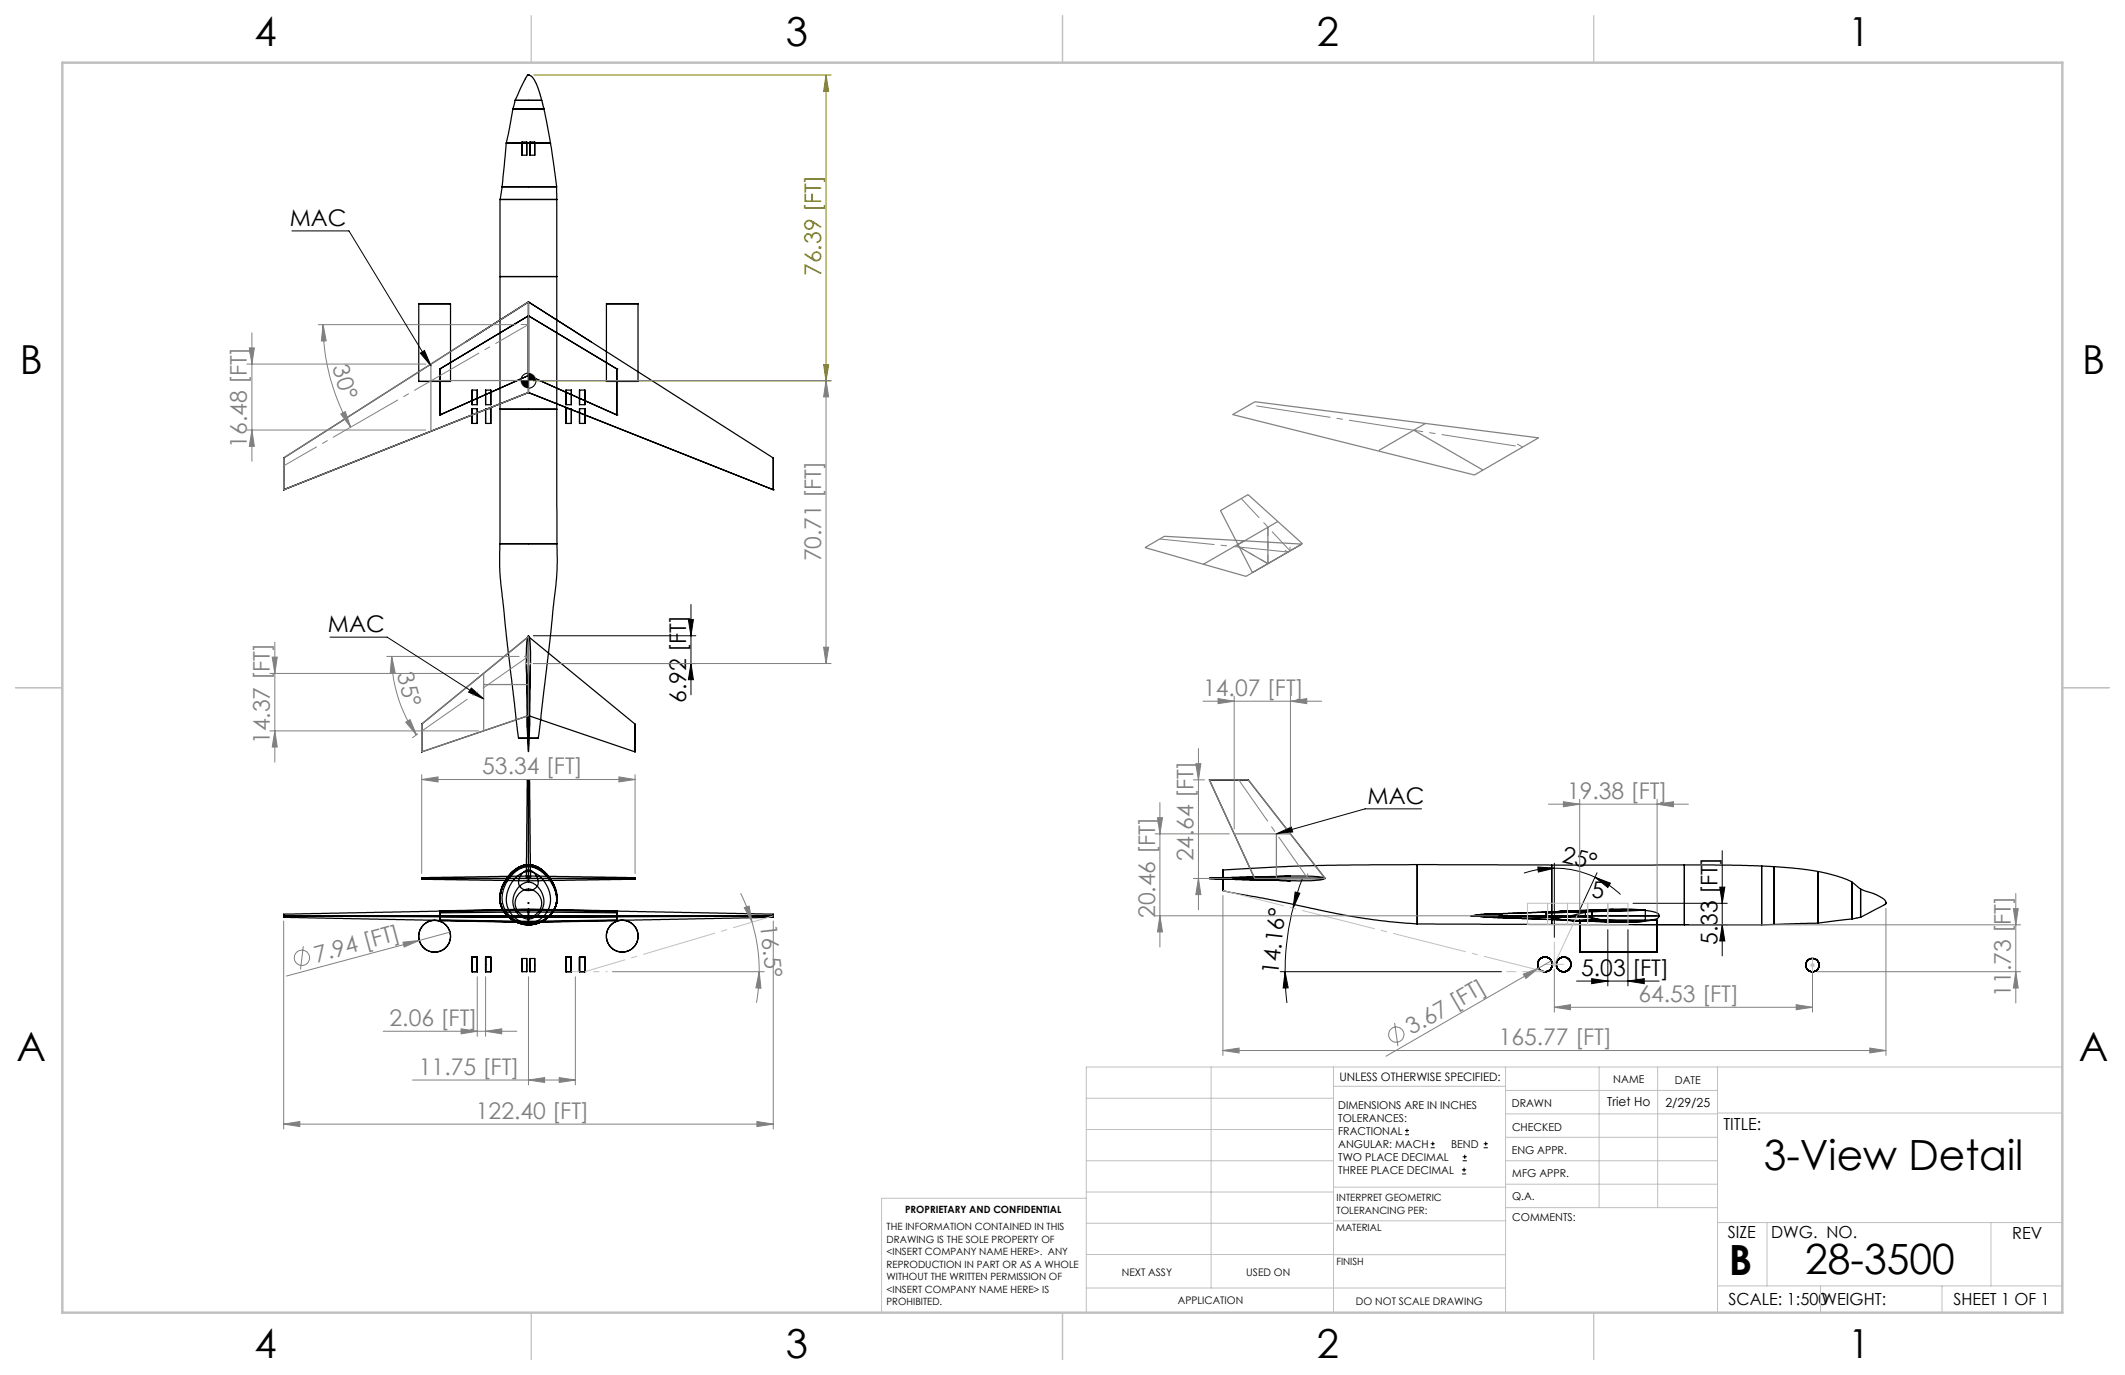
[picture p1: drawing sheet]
<svg xmlns="http://www.w3.org/2000/svg" width="432mm" height="279mm" viewBox="0 0 432 279" stroke-linecap="round" stroke-linejoin="round" font-family="sans-serif">
<g fill="none" stroke="#000" stroke-width=".25">
<path d="M107.3 15.2h.2zM107.4 15.2l-.5 .6-2.2 4.5-.5 2-1 5.5a17.8 17.8 0 0 0-.6 4.7l-.7 6.6a19.7 19.7 0 0 0-.3 5.8l-.1 70.5 1.4 13.7 2.5 20.9M107.4 15.2l.8 .5 .9 1.5 1.4 4.9 1.5 7.8 1.1 7.9v1.5l.1 76.4-1.4 14.4-2.4 19.9M102 38h11.1zM102.9 29.1h9zM104.2 22.2h6.3zM104.7 20.4h5.4zM106.1 28.9v2.6zM106.1 31.5h.9M106.1 28.9h.9M107 28.9v2.6zM107.7 28.9v2.6z"/>
<path d="M107.7 31.5h1M107.7 28.9h1M108.7 28.9v2.6zM101.6 40.5h11.5zM101.6 56.2h11.5zM85.1 77.5h6.4zM85.1 61.7h6.4zM85.1 61.7v15.8M89.4 75h.1M89.4 75v9.3M91.5 61.7v15.8M95.9 79.3v2.9z"/>
<path d="M95.9 79.3h1.1M97 79.3v2.9zM98.7 79.3v2.9zM98.7 79.3h1M99.7 79.3v2.9zM107.4 79.8h.1M107.4 64.2h.1M107.4 76.3h.1M107.4 61.3l-12.7 8.2M107.4 61.3l12.7 8.2M107.4 61.3v18.5M107.4 64.2v12.1"/>
<path d="M107.4 61.3l49.7 31.8M107.4 79.8l-49.8 19.7M107.4 79.8l49.7 19.7M107.4 61.3l-49.8 31.8M107.4 64.2l-18 10.8M107.4 64.2l17.9 10.8M107.4 76.3l17.9 8M107.4 76.3l-18 8M115 79.3v2.9zM115 79.3h1.1M116.1 79.3v2.9zM117.8 79.3v2.9z"/>
<path d="M117.8 79.3h1.1M118.9 79.3v2.9zM123.2 77.5h6.4zM123.2 61.7h6.4zM123.2 61.7v15.8M125.3 75h.1M125.3 75v9.3M129.6 61.7v15.8M57.6 99.5h.1M57.6 93.1v6.4M89.4 84.3h.1M95.9 83v3z"/>
<path d="M95.9 82.2h1.1M95.9 86h1.1M95.9 83h1.1M97 83v3zM98.7 83v3zM98.7 82.2h1M98.7 86h1M98.7 83h1M99.7 83v3zM101.6 83.1h11.5zM115 83v3zM115 82.2h1.1"/>
<path d="M115 86h1.1M115 83h1.1M116.1 83v3zM117.8 83v3zM117.8 82.2h1.1M117.8 86h1.1M117.8 83h1.1M118.9 83v3zM125.3 84.3h.1M157.1 99.5h.1M157.1 93.1v6.4M101.6 110.5h11.6z"/>
<path d="M107 134.5l.1 13.3M107.4 129.2l.2 .6 .2 2.4-.1 5.1-.3 6.2-.5-9.8 .1-3.3 .1-.8zM107.4 129.4v16M107.4 129.2v23.5M107.4 129.4l21.6 17.7M107.4 129.4l-21.7 17.7M107.8 134.5l-.2 13.3M85.7 147.1v5.7M105.4 150h4zM107.1 158.5l-.2 20M107.1 158.5h.3zM107.4 144.9l.1 .3 .1 .8-.2 6.7-.3-4.4v-2.1z"/>
<path d="M107.4 158.5h.2zM107.4 158.5v20M107.4 145.4l21.6 7.4M107.4 145.4l-21.7 7.4M107.6 158.5l.2 20M129 147.1v5.7M245.7 158.5h7.9M245.7 158.5l9.3 20M253.6 158.5l15.7 20M85.7 178.3l21.1-.3 22.2 .3M85.7 178.7l21.7 .3 21.6-.3M85.7 178.3v.2z"/>
<path d="M85.7 178.5v.2zM85.7 178.5h43.3M104 177.4l1.1-.9 .9-.5 1-.2h.8l1.1 .3 1.1 .6 1.1 1 .7 .9 1 2 .3 1.2v1.3l-.3 1.3-.4 .7-.7 .9-1 .8-1 .6-1 .3-.9 .2-1.5-.2-2.1-.7-1-.8-.9-1-.6-1.7v-2.1l.9-2.2zM104 177.6l1.5-1.2 1.1-.4h1l.8 .1 1.2 .5 1 .8 .9 1 .8 1.1 .6 1.4 .2 2.2-.5 1.7-1.2 1.6-.8 .6-1.4 .6-2.2 .3h-.6l-1.8-.6-1-.7-.9-.9-.6-.9-.4-1-.1-1 .1-1 .3-1.1 .5-1.2zM104 177.4l.8-.7 1.1-.6 1.7-.3 .8 .1 1 .4 1.1 .8 1 1.1 .8 1.1 .5 1.3 .3 1.5v1l-.3 1.3-.4 .8-1.5 1.5-1.2 .7-1.2 .4-1.9 .1-1.3-.4-1-.5-1.6-1.3-.6-1-.4-1.2v-1.8l.3-1.3 .6-1.2zM104.1 177.2l1.9-1.2 1-.3h.9l1.3 .4 .8 .6 1.6 1.6 1.2 2.3 .4 2.2-.2 1.2-.4 .8-.8 1-.8 .8-1.1 .6-1.2 .4-2.1 .1-1.1-.2-1.4-.7-1.5-1.3-.9-1.7-.1-.7v-1.3l.9-2.5zM104.2 177.6l1.2-.9 .7-.4 1-.2h.9l1.7 .7 1.4 1.3 .7 .9 1 2 .3 1.4v.9l-.2 1-.6 1.2-1.3 1.3-.8 .5-1.3 .4-1.1 .2-1.1-.2-2.1-.8-1.1-.8-.6-.8-.5-.9-.3-1v-1.8l.7-2.2zM104.9 178.3l.7-.6 .9-.5h1.6l.9 .4 .8 .6 .8 .8 .7 1.3 .4 1 .2 1.2-.1 1-.3 1-.4 .9-.7 .8-.9 .7-.8 .5-1.7 .2-1.3-.4-1.1-.7-.5-.6-.8-1.2-.4-1.3 .1-1.6 .5-1.7 .8-1.2zM106.2 177.3l.6-.4 .6-.1 .8 .3 .5 .4 .5 .8 .2 .7-.1 .8-.5 .7-.6 .3-.9 .2-1.1-.3-.5-.5-.3-.5v-.7l.3-.9zM106.6 175.8l-1.5 .6-1.3 1-1 1.3-.7 1.3-.5 1.5-.1 1.5 .3 1.3 .8 1.2M106.9 178.5h.5zM107.4 178.5h.4z"/>
<path d="M107.4 178v.5zM107.4 178.5v.5zM108.2 175.8l1.2 .4 1.3 1 1.2 1.3 .9 1.8 .4 1.6v1.2l-.3 1.3-.8 1.1M109.6 176.4l-.9-.4-1.1-.2h-1l-.7 .3-1.8 1.1-1 1.1-.7 1.2M110 176.7l-.7-.5-1-.4h-1.6l-1.7 .7-1.5 1.3M129 178.3v.2zM129 178.5v.2zM245.7 178.5l3.2-.2 2.4 .2-1.5 .2zM245.7 178.5h23.4M248.5 176.8v4.2zM248.8 178.6l13.4 .4M253 178.5l9.5-.5h4.2l1.9 .3a.25 .25 0 0 1 .3 0 .25 .25 0 0 1 0 .3l-1.8 .3-3.4 .1z"/>
<path d="M255 178.5h14.3M262.2 178l-13.4 .3M288 175.7l27.3 .1M288 175.7l-22.6 .2-16.9 .9M288 175.7v12zM315.3 175.8v12.1zM342.3 175.8l15.7 .2M342.3 175.8h-27M342.3 175.8v12.1zM358 176l2.5 .1M358 176v11.9zM360.5 176.1l4.9 .4 4 .6"/>
<path d="M360.5 176.1v11.8zM369.4 177.1l4.1 1 1.7 .6 1.1 .5M369.4 177.1v10.5zM376.3 179.2l1.8 1.5M376.3 179.2v7.6zM57.6 185.8l49.8-1 49.7 1M57.6 186.1h49.8M57.6 186.4l48.5 1 51-1M57.6 186.1v-.3v.3M57.6 186.1v.3v-.2M57.6 186.1v.1M57.6 186.2l49.8 .2"/>
<path d="M57.6 186.1h99.5M57.6 186.1l49.8 .2M89.4 185.1l17-.4 18.9 .4M89.4 187.1l9 .2a474.9 474.9 0 0 0 26.9-.2M89.4 186.9v.2v-.8h35.9v.8v-.2M89.4 185.2v-.1v.4l18-.2M89.4 185.2v1.7M89.4 186.9l18 .3M95.9 194.5v2.9zM95.9 197.4h1.1M95.9 194.5h1.1M97 194.5v2.9z"/>
<path d="M98.7 194.5v2.9zM98.7 197.4h1M98.7 194.5h1M99.7 194.5v2.9zM101.6 182.6v-.1l.2 1.5 .9 1.6 1.5 1.4 1.6 .7 1.5 .2 1.5-.2 1.6-.6 1.4-1.2M101.9 180.8l-.3 1.4v1.1l.3 .9 .8 1.4 1.2 1.1M105.4 180.2l1.2-.8 1-.2 .6 .2 .7 .4 1 1.2 .6 1.6v1.2l-.6 1.5-1.2 1.1-1.3 .4-.9-.2-1-.6-.8-1-.4-1.1-.1-.9 .4-1.6zM105.6 181.5l1-.7 1.2-.1 1 .5 .9 .9 .4 1.1-.1 1-.4 .8-.9 .9-1 .5-1.1-.1-.9-.6-.7-.8-.3-.9v-1l.3-.8zM106.1 194.8v2.6zM106.1 197.4h.9M106.1 194.8h.9M107 194.8v2.6z"/>
<path d="M107.4 186.1h49.7M107.4 186.1v1.3v-1.3v.3M107.4 186.1v-1.3v1.5M107.4 186.3v1.1v-.2M107.4 185v-.3v.6M107.4 185v2.2M107.4 185l-18 .2M107.4 185l17.9 .2M107.7 194.8v2.6zM107.7 197.4h1M107.7 194.8h1M108.7 194.8v2.6z"/>
<path d="M113.1 183.5h.1M113.1 183.5v-1.4l-.2-1.3-.5-1.1-.9-1.5-1.2-1.2-1.1-.8-1-.3-1.2-.1-1.4 .4-.9 .5-1.1 1.1-.9 1.1-.6 1.3-.5 1.7v1.4l.5 1.3M113.1 183.5l-.5 1.4-1.1 1.4-1.7 1.1-1.8 .5M113.1 183.5l-.4 1.1-.8 1.3-1.2 1-1.7 .8M115 194.5v2.9zM115 197.4h1.1M115 194.5h1.1M116.1 194.5v2.9zM117.8 194.5v2.9zM117.8 197.4h1.1M117.8 194.5h1.1M118.9 194.5v2.9z"/>
<path d="M125.3 185.2v-.1v.4l-17.9-.2M125.3 186.9l-17.9 .3M125.3 185.2v1.7M157.1 186.1v-.3v.3M157.1 186.1v.3v-.2M157.1 186.1v.1M157.1 186.1l-49.7 .2M157.1 186.2l-49.7 .2M248.5 181l10.4 2 15.4 3.2 7.7 1.1 6 .4 70.7 .2 10.3-.3 7.3-.8 1.7-.4 5-2.6 .2-.2v-.2M299 186.1v.1M299 186.1l19.7 .2M299 186.2l19.7 .2"/>
<path d="M299.6 186.1h21M302.5 186.4l26.7 1M305.4 186.1l-.3-.2-1-.1h-2.5l-2.6 .3M305.4 186.1l-.2 .2-1.6 .1-2-.1-1.6-.2-1 .1M305.4 186.1h31.7M314.2 186.3l5 .8 4.3-.2M314.2 185.5v.8M314.2 186.3h8M318.7 186.3v.1M319.5 187.1l9.7 .3M321 187v6.5zM321 187h15.7"/>
<path d="M321 193.5h15.7M322.2 186.3l5.8 1.1h3.2l3.1-.2M322.2 185.3v1M322.2 185.3l-8 .2M323.5 185.2l-5.1-.1-4.2 .4M323.5 185.2v1.7M323.5 186.9l10.8 .3M327.8 184.8l-9.4 .3M327.9 184.8l-26.1 1M334.3 185l-2.7-.3h-3.4l-2.2 .2-3.8 .4M334.3 185v2.2M334.3 185l-10.8 .2"/>
<path d="M336.7 187v6.5zM337.1 186.1l-.3-.5-1.2-.4-2.9-.3-3.2-.1-5.9 .4-2.3 .4-2.6 .7M337.1 186.1l-.3 .6-1.3 .3-3.6 .4-4.6-.2-6.3-1.1-2.3 .3M378.1 180.7l3.6 1.3 1.1 .7 .4 .7M378.1 180.7v5.7zM383.2 183.4v.2z"/>
<circle cx="88.3" cy="190.2" r="3.2"/>
<circle cx="107.4" cy="183.5" r=".1"/>
<circle cx="126.4" cy="190.2" r="3.2"/>
<circle cx="313.9" cy="196" r="1.49"/>
<circle cx="317.7" cy="196" r="1.49"/>
<circle cx="368.3" cy="196.1" r="1.35"/>
</g>
<g fill="none" stroke="#808080" stroke-width=".2">
<path d="M50.2 74h36.3M50.7 70.7h1l-.5 3.3zM51.2 67.6v26.1M64.7 66h40.1M65.7 66l.6 3.3h-1zM65.7 66a41.5 41.5 0 0 0 5.6 20.8M108.4 77.3h60.5M167.9 77.3l.5 3.3h-1zM167.9 77.3v57.5M50.2 87.4h36.3M51.2 87.4l.5 3.3h-1zM69.3 84.1l.9-.5 1.1 3.2z"/>
<path d="M54.8 136.8h42.5M55.3 133.5h1l-.5 3.3zM55.8 130.5v24.4M78.6 133.4h26.9M79.6 133.4l.7 3.3h-1zM79.6 133.4a28 28 0 0 0 5 15.9M108.4 134.8h60.5M167.4 131.5h1l-.5 3.3zM54.8 148.5h42.5M55.8 148.5l.5 3.3h-1zM82.4 146.8l.9-.6 1.3 3.1zM84.9 149.2l-1.1 .7"/>
<path d="M85.7 158.4l3.3-.5v1zM85.7 157.4v20.1M85.7 158.4h43.3M125.8 157.9l3.2 .5-3.2 .5zM129 157.4v20.1M242.5 158.5h2.3M243 155.2h1l-.5 3.3zM243.5 152.1v32.8M244.4 142.5h24.2M247.5 142l3.3 .5-3.3 .5zM250.8 141.5v27M262.2 142.5l3.3-.5v1z"/>
<path d="M262.2 141.5v27M234.7 169.4h15.1M235.2 166.2h1l-.5 3.2zM235.7 163.1v29.3M242.5 178.5h7.8M243.5 178.5l.5 3.3h-1zM314.6 163.4h28.5M317.7 162.9l3.3 .5-3.3 .5zM321 162.4v23.6M336.7 163.4l3.3-.5v1zM336.7 162.4v23.6M57.6 187.1v42.3"/>
<path d="M61.6 192.3l-.5 4.7M81.9 191.5l3.3-.4-3.1 1.3zM85.2 191.1l-27 7.2M91.4 189.4l-6.2 1.7M97 198.5v12.1M98.7 198.5v12.1M107.4 198.5v22M116.9 198.5v22M124.5 197.4h30.8M150.5 181.5l1.3 2.9 1 3M151.2 184.4l1-.3 .6 3.3zM152.8 187.4a34.7 34.7 0 0 1 1.5 10"/>
<path d="M154.3 197.4l.3 3.4-1-.1zM154.3 197.4l-.1 2.4-.5 4M157.1 187.1v42.3M234.7 186.1h69.7M235.7 186.1l.5 3.3h-1zM248.5 182v32.5M309.5 197.9l3.2-1.2-2.6 2.1zM312.7 196.7l-31.1 17.9M315.2 195.2l-2.5 1.5M315.8 197v8.7M343.3 187.9h67.3M368.3 197.1v8.6"/>
<path d="M369.3 197.4h41.3M383.2 184.6v29.9M409.1 184.6h1l-.5 3.3zM409.6 197.4l.5 3.4h-1zM409.6 181.6v22.2M77.9 209.6h27.1M83.8 219.5h33.1M93.7 209.1l3.3 .4-3.3 .6zM98.7 209.5l3.3-.4v1zM107.4 219.5l3.3-.5v1zM113.6 219l3.3 .5-3.3 .5zM248.5 213.5l3.3-.5v1z"/>
<path d="M248.5 213.5h134.7M283.4 207.9l.7 4.7M315.8 204.7l3.3-.5v1zM315.8 204.7h52.5M365 204.2l3.3 .5-3.3 .5zM379.9 213l3.3 .5-3.3 .5zM57.6 228.4l3.3-.5v1zM57.6 228.4h99.5M153.8 227.9l3.3 .5-3.3 .5z"/>
<circle cx="61.4" cy="194.6" r="1.56"/>
<circle cx="283.7" cy="210.2" r="1.56"/>
</g>
<g fill="none" stroke="#000" stroke-width=".2">
<path d="M59.3 46.9h11.6l16.7 27.4M85.4 71.8l.9-.6 1.3 3.1zM107.4 75.8a1.56 1.56 0 0 0-1.6 1.5M108.9 77.3a1.56 1.56 0 0 1-1.5 1.6M67.1 129.5h11.6l19.6 12.5M95.8 139.8l2.5 2.2-3.1-1.3zM108.4 134.8h33M108.4 129.2h33M139.9 125.9h1l-.5 3.3zM140.4 134.8l.5 3.3h-1zM140.4 122.8v18.4M259.4 169.4l3-1.3 .3 1z"/>
<path d="M264.7 178.5l-1.1 3-.9 3.1M288.9 164.4h-11.5l-18 5M312.5 176.2l3.3 .2-3.2 .8zM315.8 175.4v15.1M315.8 176.4a19.1 19.1 0 0 1 8.3 1.9M315.8 176.4a19.5 19.5 0 0 0-6.1 1M324.1 178.3l3.1 1.2-.5 .8zM324.1 178.3a17.7 17.7 0 0 1 5.2 3.5M324.5 177.3l-3.6 7.8M350 172.9v21.3M260.1 197.4h45M261.1 197.4l.7 3.3-1.1 .1z"/>
<path d="M261.1 197.4l.2 4 .2 2.4M262.7 184.6a54 54 0 0 0-1.6 12.8M263.2 181.3l.9 .2-1.4 3.1zM320.4 199.4h16.7M323.4 198.9l3.3 .5-3.3 .5zM326.7 188.9v11.4M330.8 199.4l3.3-.5v1zM330.8 188.9v11.4M331.8 183.6h19.2M331.8 187.9h19.2M349.5 180.3h1l-.5 3.3zM350 187.9l.5 3.3h-1z"/>
<path d="M285.5 230.6h.8M285.5 229.7h.8M285.9 229.3v.9M290.7 233.2h.8M290.7 232.4h.8M291.1 232v.8M297.1 238.5h.8M297.1 237.7h.8M297.2 235.9h.9M297.2 235.1h.9M297.5 237.3v.8M297.6 234.6v.9"/>
<path d="M301.5 233.2h.8M301.5 232.4h.8M301.9 232v.8"/>
</g>
<path d="M108.5 15.2h60.4M167.9 15.2l.5 3.4h-1zM167.9 15.2v62.2M108.4 77.4h60.5M167.4 74.1h1l-.5 3.3z" fill="none" stroke="#808000" stroke-width=".2"/>
<g fill="none" stroke="#c0c0c0" stroke-width=".2">
<path d="M106.9 134.8h1M107 134.5l.7 .7M107.4 134.3v1M107.7 134.5l-.7 .7M310.4 183.6h20.4v4.3h-20.4zM313.9 196h3.8M314.5 183.6v4.3M315.5 195.6l.7 .7M315.8 191.5v5M316.2 195.6l-.7 .7M318.5 183.6v4.3M320.5 186.1l-4.7 9.9"/>
<path d="M322.6 183.6v4.3M326.7 183.6v4.3M367.8 196.1h1M367.9 195.8l.8 .7M368.3 194.8v2.6M368.7 195.8l-.8 .7M246.1 216.8v44.9M271 216.8v49.9M305.9 216.8v49.9M324.9 216.8v28.6M336.8 216.8v28.6M349 216.8v49.9"/>
<path d="M419.1 216.8h-198.4v49.9M220.7 235.9h50.3M220.7 229.5h50.3M220.7 223.2h50.3M271 220.7h34.9M305.9 231.1h43.1M305.9 226.3h43.1M305.9 221.6h43.1M305.9 235.9h43.1M349 226.2h70.1M220.7 248.6h50.3M220.7 242.2h50.3"/>
<path d="M220.7 254.9h50.3M220.7 243.5h-41.6v23.2M271 255h34.9M271 248.1h35M271 241.2h35M305.9 240.6h43.1M306 245.4h43M349 248.4h70.1M359.1 248.4v12.9M404.6 248.4v12.9M220.7 261.7h85.2M349 261.3h70.1"/>
<path d="M369.9 261.3v5.4M394.6 261.3v5.4"/>
<circle cx="107.4" cy="77.3" r="1.53"/>
</g>
<path d="M116.1 197.4h1.7" fill="none" stroke="#c0c0c0" stroke-width=".2" stroke-dasharray="15.2 1.3 1.3 1.3" stroke-linecap="butt"/>
<path d="M118.9 197.4l38.2-11.3" fill="none" stroke="#c0c0c0" stroke-width=".2" stroke-dasharray="15.2 1.3 1.3 1.3" stroke-dashoffset="6.7" stroke-linecap="butt"/>
<path d="M118.9 197.4h4.6" fill="none" stroke="#c0c0c0" stroke-width=".2" stroke-dasharray="15.2 1.3 1.3 1.3" stroke-dashoffset="14.8" stroke-linecap="butt"/>
<path d="M313.9 197.4l-65.4-16.5" fill="none" stroke="#c0c0c0" stroke-width=".2" stroke-dasharray="15.2 1.3 1.3 1.3" stroke-dashoffset="2.5" stroke-linecap="butt"/>
<path d="M313.9 197.4h-7.8" fill="none" stroke="#c0c0c0" stroke-width=".2" stroke-dasharray="15.2 1.3 1.3 1.3" stroke-dashoffset="13.2" stroke-linecap="butt"/>
<g fill="none" stroke="#808080" stroke-width=".25">
<path d="M87.6 74v13.4M87.6 77.3h19.8M57.6 93.1l49.8-31.8v18.5l-49.8 19.7zM250.5 84.2l4.5-2.6 57.6 7.4-13 7.5zM287.3 87.4l14 8.1M289.7 86l-9.5 5.5M232.7 111.3l3.9-2.3 27.9 1.6-11.3 6.5zM248 103.8l5.6-3.3 11.1 10-10.2 5.8zM252.8 109.9l-8.3 4.8M257.6 107.1v7.4l-6.4-3.7M259.6 106l-8 4.7M98.3 136.8v11.7"/>
<path d="M98.3 139.1h9.1M85.7 147.1l21.7-17.7v16l-21.7 7.4zM245.7 158.5h7.9l15.7 20h-14.3zM250.8 169.4h11.4M259.4 169.4v9.1"/>
</g>
<path d="M261.7 112.2l-26.1-2.7" fill="none" stroke="#808080" stroke-width=".2" stroke-dasharray="15.2 1.3 1.3 1.3" stroke-dashoffset="4" stroke-linecap="butt"/>
<path d="M107.4 65.9h-1.6M309.4 90.8l-1.1-.6M261.7 112.2l-.6-.4M262.1 111.9v-.8M107.4 133.4h-.9M265.7 178.5v-1" fill="none" stroke="#808080" stroke-width=".2" stroke-dasharray="15.2 1.3 1.3 1.3" stroke-linecap="butt"/>
<path d="M251.2 110.8l6.5 3.7" fill="none" stroke="#808080" stroke-width=".2" stroke-dasharray="15.2 1.3 1.3 1.3" stroke-dashoffset="13.4" stroke-linecap="butt"/>
<path d="M309.4 90.8l-55.5-8.5" fill="none" stroke="#808080" stroke-width=".2" stroke-dasharray="15.2 1.3 1.3 1.3" stroke-dashoffset="-1.4" stroke-linecap="butt"/>
<path d="M252.2 101.3l9.9 10.6" fill="none" stroke="#808080" stroke-width=".2" stroke-dasharray="15.2 1.3 1.3 1.3" stroke-dashoffset="9.9" stroke-linecap="butt"/>
<path d="M257.7 107.1v7.4" fill="none" stroke="#808080" stroke-width=".2" stroke-dasharray="15.2 1.3 1.3 1.3" stroke-dashoffset="13.5" stroke-linecap="butt"/>
<path d="M251.7 158.5l14 20" fill="none" stroke="#808080" stroke-width=".2" stroke-dasharray="15.2 1.3 1.3 1.3" stroke-dashoffset="4.9" stroke-linecap="butt"/>
<path d="M98.3 139.1h9.1M259.4 169.4v9.1" fill="none" stroke="#808080" stroke-width=".2" stroke-dasharray="15.2 1.3 1.3 1.3" stroke-dashoffset="12.6" stroke-linecap="butt"/>
<path d="M107.4 65.9l-49.8 28.8" fill="none" stroke="#808080" stroke-width=".2" stroke-dasharray="15.2 1.3 1.3 1.3" stroke-dashoffset="7.5" stroke-linecap="butt"/>
<path d="M107.4 133.4l-21.7 15.1" fill="none" stroke="#808080" stroke-width=".2" stroke-dasharray="15.2 1.3 1.3 1.3" stroke-dashoffset="3.9" stroke-linecap="butt"/>
<path d="M108 3.2v9.5M215.9 3.2v9.5M323.8 3.2v9.5M3.1 139.7h9.6M419.1 139.7h9.5M108 266.7v9.6M215.9 266.7v9.6M323.8 266.7v9.6" fill="none" stroke="#c0c0c0" stroke-width=".25"/>
<path d="M12.7 12.7h406.4v254h-406.4z" fill="none" stroke="#c0c0c0" stroke-width=".5"/>
<g fill="#808080">
<path d="M81.9 191.5l3.3-.4-3.1 1.3z"/>
<path d="M85.7 158.4l3.3-.5v1zM125.8 157.9l3.2 .5-3.2 .5zM93.7 209.1l3.3 .4-3.3 .6zM98.7 209.5l3.3-.4v1zM57.6 228.4l3.3-.5v1zM153.8 227.9l3.3 .5-3.3 .5z"/>
</g>
<g fill="#000">
<path d="M140.4 134.8l.5 3.3h-1zM139.9 125.9h1l-.5 3.3z"/>
<path d="M324.1 178.3l3.1 1.2-.5 .8zM312.5 176.2l3.3 .2-3.2 .8z"/>
<path d="M263.2 181.3l.9 .2-1.4 3.1zM261.1 197.4l.7 3.3-1.1 .1z"/>
<path d="M323.4 198.9l3.3 .5-3.3 .5zM330.8 199.4l3.3-.5v1z"/>
<path d="M349.5 180.3h1l-.5 3.3zM350 187.9l.5 3.3h-1z"/>
</g>
<path d="M167.9 15.2l.5 3.4h-1zM167.4 74.1h1l-.5 3.3z" fill="#808000"/>
<g fill="#808080">
<path d="M154.3 197.4l.3 3.4-1-.1zM151.2 184.4l1-.3 .6 3.3z"/>
<path d="M113.6 219l3.3 .5-3.3 .5zM107.4 219.5l3.3-.5v1z"/>
<path d="M315.8 204.7l3.3-.5v1zM365 204.2l3.3 .5-3.3 .5z"/>
<path d="M167.4 131.5h1l-.5 3.3zM167.9 77.3l.5 3.3h-1zM409.6 197.4l.5 3.4h-1zM409.1 184.6h1l-.5 3.3z"/>
<path d="M50.7 70.7h1l-.5 3.3zM51.2 87.4l.5 3.3h-1zM55.3 133.5h1l-.5 3.3zM55.8 148.5l.5 3.3h-1z"/>
<path d="M79.6 133.4l.7 3.3h-1zM82.4 146.8l.9-.6 1.3 3.1z"/>
<path d="M65.7 66l.6 3.3h-1zM69.3 84.1l.9-.5 1.1 3.2z"/>
</g>
<path d="M85.4 71.8l.9-.6 1.3 3.1zM95.8 139.8l2.5 2.2-3.1-1.3zM105.8 77.3a1.56 1.56 0 0 0 1.6 1.6v-1.6zM107.4 75.8v1.5h1.5a1.5 1.5 0 0 0-1.5-1.5zM259.4 169.4l3-1.3 .3 1z" fill="#000"/>
<g fill="#808080">
<path d="M309.5 197.9l3.2-1.2-2.6 2.1z"/>
<path d="M317.7 162.9l3.3 .5-3.3 .5zM336.7 163.4l3.3-.5v1z"/>
<path d="M247.5 142l3.3 .5-3.3 .5zM262.2 142.5l3.3-.5v1z"/>
<path d="M248.5 213.5l3.3-.5v1zM379.9 213l3.3 .5-3.3 .5z"/>
<path d="M235.7 186.1l.5 3.3h-1zM235.2 166.2h1l-.5 3.2z"/>
<path d="M243 155.2h1l-.5 3.3zM243.5 178.5l.5 3.3h-1z"/>
</g>
<g font-size="8.5">
<text x="358.4" y="237.7">3-View Detail</text>
<text x="351.3" y="259">B</text>
<text x="366.8" y="258.9">28-3500</text>
</g>
<g font-size="8.1">
<text x="51.7" y="9.3">4</text>
<text x="159.7" y="9.3">3</text>
<text x="267.6" y="9.3">2</text>
<text x="375.6" y="9.3">1</text>
<text x="4" y="76">B</text>
<text x="423.1" y="76">B</text>
<text x="3.3" y="215.7">A</text>
<text x="422.4" y="215.7">A</text>
<text x="51.7" y="276">4</text>
<text x="159.7" y="276">3</text>
<text x="267.6" y="276">2</text>
<text x="375.6" y="276">1</text>
</g>
<g font-size="4.7">
<text x="58.9" y="45.9">MAC</text>
<text x="66.6" y="128.4">MAC</text>
<text x="139.4" y="142.9" transform="rotate(-90 139.4 142.9)">6.92 [FT]</text>
<text x="277.9" y="163.3">MAC</text>
<text x="317.2" y="175.1" transform="rotate(13 317.2 175.1)">25°</text>
<text x="323.4" y="182.5">5</text>
<text x="349" y="192" transform="rotate(-90 349 192)">5.33 [FT]</text>
<text x="259.7" y="198.1" transform="rotate(-84 259.7 198.1)">14.16°</text>
<text x="321.3" y="198.3">5.03 [FT]</text>
</g>
<text font-size="4.7" fill="#808000" x="166.9" y="56.1" transform="rotate(-90 166.9 56.1)">76.39 [FT]</text>
<g font-size="4.7" fill="#808080">
<text x="67.5" y="74.7" transform="rotate(73 67.5 74.7)">30°</text>
<text x="50.2" y="91" transform="rotate(-90 50.2 91)">16.48 [FT]</text>
<text x="166.9" y="114.1" transform="rotate(-90 166.9 114.1)">70.71 [FT]</text>
<text x="80.7" y="137.1" transform="rotate(75 80.7 137.1)">35°</text>
<text x="244.5" y="141.4">14.07 [FT]</text>
<text x="54.8" y="151.2" transform="rotate(-90 54.8 151.2)">14.37 [FT]</text>
<text x="98" y="157.4">53.34 [FT]</text>
<text x="318.4" y="162.4">19.38 [FT]</text>
<text x="242.5" y="175" transform="rotate(-90 242.5 175)">24.64 [FT]</text>
<text x="154.5" y="188" transform="rotate(84 154.5 188)">16.5°</text>
<text x="234.7" y="186.5" transform="rotate(-90 234.7 186.5)">20.46 [FT]</text>
<text x="64.3" y="195.6" transform="rotate(-15 64.3 195.6)">7.94 [FT]</text>
<text x="332.9" y="203.6">64.53 [FT]</text>
<text x="408.6" y="202.5" transform="rotate(-90 408.6 202.5)">11.73 [FT]</text>
<text x="79.2" y="208.5">2.06 [FT]</text>
<text x="286.8" y="210.4" transform="rotate(-30 286.8 210.4)">3.67 [FT]</text>
<text x="304.5" y="212.4">165.77 [FT]</text>
<text x="85.1" y="218.4">11.75 [FT]</text>
<text x="96.7" y="227.4">122.40 [FT]</text>
</g>
<g font-size="3.4">
<text x="350.2" y="229.5">TITLE:</text>
<text x="351.1" y="251.6">SIZE</text>
<text x="359.9" y="251.6">DWG. NO.</text>
<text x="408.9" y="251.7">REV</text>
<text x="351.2" y="265.2">SCALE: 1:500WEIGHT:</text>
<text x="396.9" y="265.2">SHEET 1 OF 1</text>
</g>
<g font-size="2.5">
<text x="326.6" y="224.8">Triet Ho</text>
<text x="338.4" y="224.9">2/29/25</text>
</g>
<text font-size="2.4" x="272.2" y="219.7">UNLESS OTHERWISE SPECIFIED:</text>
<g font-size="2.2">
<text x="327.8" y="220.1">NAME</text>
<text x="340.3" y="220.2">DATE</text>
<text x="271.9" y="225.3">DIMENSIONS ARE IN INCHES</text>
<text x="271.9" y="227.9">TOLERANCES:</text>
<text x="307.2" y="224.9">DRAWN</text>
<text x="271.9" y="230.6">FRACTIONAL</text>
<text x="271.9" y="233.2">ANGULAR: MACH</text>
<text x="294.9" y="233.2">BEND</text>
<text x="307.3" y="229.8">CHECKED</text>
<text x="271.9" y="235.9">TWO PLACE DECIMAL</text>
<text x="271.9" y="238.5">THREE PLACE DECIMAL</text>
<text x="307.2" y="234.5">ENG APPR.</text>
<text x="307.3" y="239.2">MFG APPR.</text>
<text x="307.3" y="243.9">Q.A.</text>
<text x="307.3" y="248.1">COMMENTS:</text>
</g>
<g font-size="2.1">
<text x="227.9" y="259.2">NEXT ASSY</text>
<text x="253.3" y="259.2">USED ON</text>
<text x="239.3" y="265">APPLICATION</text>
<text x="275.5" y="265.1">DO NOT SCALE DRAWING</text>
</g>
<g font-size="2">
<text x="271.6" y="244.1">INTERPRET GEOMETRIC</text>
<text x="180.2" y="250">THE INFORMATION CONTAINED IN THIS</text>
<text x="183.9" y="246.4">PROPRIETARY AND CONFIDENTIAL</text>
<text x="271.5" y="250.2">MATERIAL</text>
<text x="271.6" y="246.6">TOLERANCING PER:</text>
<text x="180.2" y="252.5">DRAWING IS THE SOLE PROPERTY OF</text>
<text x="180.2" y="255.1">&lt;INSERT COMPANY NAME HERE&gt;. ANY</text>
<text x="180.2" y="257.6">REPRODUCTION IN PART OR AS A WHOLE</text>
<text x="271.5" y="257">FINISH</text>
<text x="180.2" y="260.1">WITHOUT THE WRITTEN PERMISSION OF</text>
<text x="180.2" y="262.6">&lt;INSERT COMPANY NAME HERE&gt; IS</text>
<text x="180.2" y="265.2">PROHIBITED.</text>
</g>
</svg>
